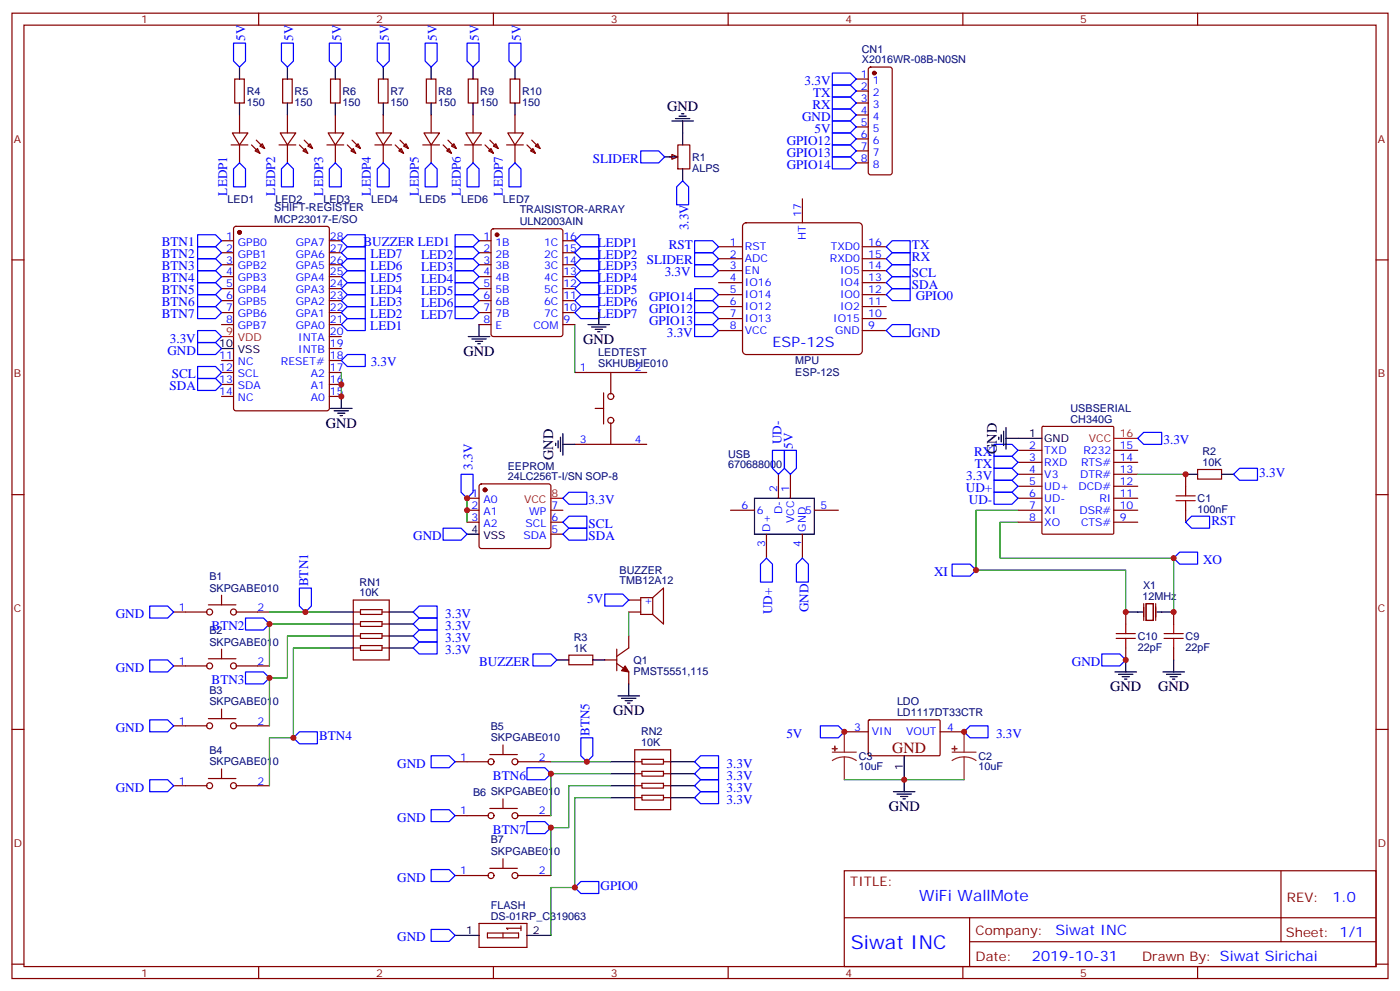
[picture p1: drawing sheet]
<svg xmlns="http://www.w3.org/2000/svg" width="412mm" height="292mm" viewBox="0 0 412 292" stroke-linecap="round" stroke-linejoin="round" font-family="sans-serif">
<g fill="none" stroke="#870000" stroke-width=".35">
<path d="M3.5 3.9h405.4v284.3h-405.4zM7.1 7.4h398.2v277.3h-398.2zM76.2 3.9v3.5M145.3 3.9v3.5M214.5 3.9v3.5M283.6 3.9v3.5M352.8 3.9v3.5M197.2 46.2h1.8M199.7 42.7h3.5v7h-3.5zM236.4 58.6v7M3.5 76.6h3.6M65.3 70.9h3.5"/>
<path d="M65.3 74.4h3.5M65.3 78h3.5M69 66.9l.5-.2h26.8l.7 .4v53.2l-.4 .6-27.1 .1-.7-.5v-53.1zM97 70.9h3.5M97 74.4h3.5M97 78h3.5M141.1 70.9h3.5M141.1 74.4h3.5M141.1 78h3.5M144.9 67.6l.4-.2h19.8l.7 .4v30.6l-.5 .7h-20l-.6-.4-.1-30.6zM165.8 70.9h3.5M165.8 74.4h3.5"/>
<path d="M165.8 78h3.5M211.7 72.7h7M211.7 76.2h7M211.7 79.7h7M219 66l.8-.4h33.1l.9 .4 .2 .7v36.7l-.5 .8-.6 .2h-33.1l-.9-.5-.2-.5v-36.7zM254 72.7h7.1M254 76.2h7.1M254 79.7h7.1M405.3 76.6h3.6M65.3 81.5h3.5M65.3 85h3.5M65.3 88.5h3.5"/>
<path d="M65.3 92.1h3.5M65.3 95.6h3.5M97 81.5h3.5M97 85h3.5M97 88.5h3.5M97 92.1h3.5M97 95.6h3.5M97 99.1h3.5M141.1 81.5h3.5M141.1 85h3.5M141.1 88.5h3.5M141.1 92.1h3.5"/>
<path d="M141.1 95.6h3.5M165.8 81.5h3.5M165.8 85h3.5M165.8 88.5h3.5M165.8 92.1h3.5M165.8 95.6h3.5M211.7 83.3h7M211.7 86.8h7M211.7 90.3h7M211.7 93.8h7M211.7 97.4h7M254 83.3h7.1"/>
<path d="M254 86.8h7.1M254 90.3h7.1M254 93.8h7.1M254 97.4h7.1M65.3 106.2h3.5M65.3 109.7h3.5M65.3 113.2h3.5M65.3 116.8h3.5M97 106.2h3.5M97 109.7h3.5M97 113.2h3.5M97 116.8h3.5"/>
<path d="M97 102.7h3.5M229.3 139.7v7.1M232.8 139.7v7.1M299.9 132.6h7M299.9 136.2h7M299.9 139.7h7M307 125.8l.3-.2h20.4l.3 .2 .1 31.2-.2 .3h-20.6l-.3-.2zM328.1 132.6h7M328.1 136.2h7M328.1 139.7h7M349.2 139.7v3.5M352.8 138.3h7v2.8h-7z"/>
<path d="M3.5 145.7h3.6M137.6 146.8h3.5M137.6 150.3h3.5M137.6 153.8h3.5M141.3 142.7l.5-.2h19.8l.5 .2 .2 .5v17.7l-.3 .5-.4 .2h-19.8l-.5-.3-.2-.4v-17.7zM162.3 150.3h3.5M162.3 153.8h3.5M162.3 157.3h3.5M215.2 150.3h7M225.8 157.3v7.1M236.4 157.3v7.1M239.9 150.3h7"/>
<path d="M299.9 146.8h7M299.9 150.3h7M299.9 153.8h7M299.9 143.2h7M328.1 146.8h7M328.1 150.3h7M328.1 153.8h7M328.1 143.2h7M349.2 150.3v3.5M405.3 145.7h3.6M185.2 176.7h3.5M192.3 176l3.1-2.8v10.6l-3.1-2.8"/>
<path d="M192.3 176v5M192.3 176h-3.6v5h3.6M336.9 177.8v4.9M337.6 177.8h2.1v4.9h-2.1zM340.4 177.8v4.9M178.2 194.4h3.5M181.7 195.4l3.5 2.5v3.5M181.7 191.2v6.4M185.2 180.3h3.5M185.2 187.3v3.6l-3.5 2.4M331.6 180.3v3.5M331.6 190.9v3.5"/>
<path d="M345.7 180.3v3.5M345.7 190.9v3.5M3.5 214.8h3.6M405.3 214.8h3.6M248.7 256.5h156.6v28.2h-156.6zM377.3 256.5v20.9M248.7 270.3h156.5M285.6 277.4h119.6M285.6 270.3v14.1M3.5 284h3.6M76.2 284.7v3.5M145.3 284.7v3.5"/>
<path d="M214.5 284.7v3.5M283.6 284.7v3.5M352.8 284.7v3.5M405.3 284h3.6"/>
</g>
<g fill="#870000" stroke="#870000" stroke-width=".35">
<path d="M184.1 196.1l1.1 1.8-2.1-.3z"/>
<circle cx="70.6" cy="68.4" r=".53"/>
<circle cx="146.4" cy="69.1" r=".53"/>
<circle cx="142.9" cy="144.3" r=".53"/>
</g>
<path d="M65.3 99.1h3.5M328.1 129.1h7M162.3 146.8h3.5" fill="none" stroke="#f00" stroke-width=".35"/>
<path d="M65.3 102.7h3.5M299.9 129.1h7M349.2 139.7h3.6M359.8 139.7h3.6M137.6 157.3h3.5M222.2 146.8h17.7v10.5h-17.7zM331.6 180.3h4.9M340.8 180.3h4.9" fill="none" stroke="#000" stroke-width=".35"/>
<path d="M346.4 147.5h5.7M346.4 146.1h5.7M349.2 143.2v2.9M349.2 147.5v2.8M328.8 188h5.6M328.8 186.6h5.6M331.6 183.8v2.8M331.6 188v2.9M342.9 188h5.6M342.9 186.6h5.6M345.7 183.8v2.8M345.7 188v2.9" fill="none" stroke="#a10000" stroke-width=".35"/>
<path d="M197.9 45.5l1.8 .7-1.8 .7z" fill="#f0f0f0" stroke="#870000" stroke-width=".35"/>
<g fill="none" stroke="#000" stroke-width=".35">
<path d="M70.6 19.8v3.5M84.7 19.8v3.5M98.8 19.8v3.5M112.9 19.8v3.5M127 19.8v3.5M139.3 19.8v3.5M151.7 19.8v3.5M70.6 30.3v3.6M84.7 30.3v3.6M98.8 30.3v3.6M112.9 30.3v3.6M127 30.3v3.6"/>
<path d="M139.3 30.3v3.6M151.7 30.3v3.6M197.9 35.6h6.4M199 34.9h4.2M200 34.2h2.1M200.7 33.5h.7M201.1 35.6v7.1M195.8 46.2h3.5M201.1 49.7v3.6M137.9 99.1h6.4M139 99.8h4.2M141.1 95.6v3.5"/>
<path d="M173.2 95.6h6.4M174.3 96.3h4.2M175.3 97h2.1M176 97.7h.7M176.4 92.1v3.5M100.5 116.8v3.5M140.1 100.5h2.1M140.8 101.2h.7M97.4 120.3h6.3M98.4 121h4.3M99.5 121.7h2.1M100.2 122.4h.7"/>
<path d="M163.7 130.5v.7M164.4 129.8v2.1M165.1 128.8v4.2M165.8 130.9h3.5M165.8 127.7v6.4M294.2 128.8v.7M294.9 128.1v2.1M295.6 127v4.2M296.3 129.1h3.6M296.3 125.9v6.4M97 180.3h7.1M97 183.8h7.1"/>
<path d="M97 187.3h7.1M97 190.9h7.1M114.7 180.3h7M114.7 183.8h7M114.7 187.3h7M114.7 190.9h7M164 194.4h3.6M174.6 194.4h3.6M328.4 197.9h6.4M329.5 198.6h4.2M330.6 199.3h2.1M331.6 194.4v3.5"/>
<path d="M342.5 197.9h6.4M343.6 198.6h4.2M344.7 199.3h2.1M345.7 194.4v3.5M182 205h6.4M183.1 205.7h4.2M184.1 206.4h2.2M184.9 207.1h.7M185.2 201.4v3.6M331.3 200h.7M345.4 200h.7M179.9 224.4h7.1"/>
<path d="M179.9 227.9h7.1M179.9 231.4h7.1M179.9 235h7.1M197.6 224.4h7M197.6 227.9h7M197.6 231.4h7M197.6 235h7M263.2 233.2h6.3M264.2 233.9h4.3M265.3 234.6h2.1M266 235.3h.7M266.3 222.6v10.6"/>
<path d="M134.1 275.5h7M155.2 275.5h7.1"/>
</g>
<g fill="none" stroke="#870000" stroke-width=".35">
<path d="M256 20l.5-.2h5.6l.5 .2 .2 .5v30.3l-.2 .5-.5 .2h-5.6l-.5-.2-.2-.5v-30.3zM68.4 39.2h4.6l-2.4 3.5zM69.1 23.3h2.9v7h-2.9zM70.6 33.9v5.3M82.5 39.2h4.6l-2.4 3.5zM83.3 23.3h2.8v7h-2.8zM84.7 33.9v5.3M96.7 39.2h4.5l-2.4 3.5zM97.4 23.3h2.8v7h-2.8zM98.8 33.9v5.3M110.8 39.2h4.6l-2.5 3.5zM111.5 23.3h2.8v7h-2.8z"/>
<path d="M112.9 33.9v5.3M124.9 39.2h4.6l-2.5 3.5zM125.6 23.3h2.8v7h-2.8zM127 33.9v5.3M137.2 39.2h4.6l-2.5 3.5zM137.9 23.3h2.9v7h-2.9zM139.3 33.9v5.3M149.6 39.2h4.6l-2.5 3.5zM150.3 23.3h2.8v7h-2.8zM151.7 33.9v5.3M252.2 23.3h3.6M252.2 26.8h3.6"/>
<path d="M252.2 30.3h3.6M252.2 33.9h3.6M252.2 37.4h3.6M68.1 42.7h4.9M70.6 42.7v5.3M74.1 42.7l2.5 2.5M75.1 44.5l.7-.8 .8 1.5zM75.5 41.3l2.5 2.4M77.3 42.3l.7 1.4-1.4-.7zM82.2 42.7h4.9M84.7 42.7v5.3M88.2 42.7l2.5 2.5"/>
<path d="M89.3 44.5l.7-.8 .7 1.5zM89.6 41.3l2.5 2.4M90.7 43l.7-.7 .7 1.4zM96.3 42.7h4.9M98.8 42.7v5.3M102.3 42.7l2.5 2.5M103.4 44.5l.7-.8 .7 1.5zM103.7 41.3l2.5 2.4M105.5 42.3l.7 1.4-1.4-.7zM110.4 42.7h5M112.9 42.7v5.3M116.4 42.7l2.5 2.5"/>
<path d="M117.5 44.5l.7-.8 .7 1.5zM117.8 41.3l2.5 2.4M118.9 43l.7-.7 .7 1.4zM124.5 42.7h5M127 42.7v5.3M130.5 42.7l2.5 2.5M131.6 44.5l.7-.8 .7 1.5zM131.9 41.3l2.5 2.4M133.7 42.3l.7 1.4-1.4-.7zM136.9 42.7h4.9M139.3 42.7v5.3M142.9 42.7l2.4 2.5"/>
<path d="M143.9 44.5l.7-.8 .7 1.5zM144.3 41.3l2.5 2.4M146 42.3l.8 1.4-1.5-.7zM149.2 42.7h5M151.7 42.7v5.3M155.2 42.7l2.5 2.5M156.3 44.5l.7-.8 .7 1.5zM156.6 41.3l2.5 2.4M158.4 42.3l.7 1.4-1.4-.7zM252.2 40.9h3.6M252.2 44.5h3.6M252.2 48h3.6"/>
<path d="M169.3 109.7h21.2M177.8 115.7v9.2M179.9 109.7v6.4M169.3 130.9h21.2M175.3 120.3h2.5M179.9 124.5v6.4M61.4 178.2h8.1M65.3 175.3v2.9M104.1 176.7h10.6v17.7h-10.6zM106.2 179.6h6.3v1.4h-6.3zM51.2 180.3h9.8M51.2 196.1h9.8"/>
<path d="M61.4 194h8.1M65.3 191.2v2.8M69.5 180.3h9.9M69.5 196.1h9.9M104.1 180.3h2.1M104.1 190.9h2.1M104.1 187.3h2.1M104.1 183.8h2.1M106.2 183.1h6.3v1.4h-6.3zM106.2 186.6h6.3v1.4h-6.3zM106.2 190.1h6.3v1.5h-6.3zM112.5 180.3h2.2"/>
<path d="M112.5 190.9h2.2M112.5 187.3h2.2M112.5 183.8h2.2M167.6 193h7v2.8h-7zM51.2 213.8h9.8M61.4 211.7h8.1M65.3 208.8v2.9M69.5 213.8h9.9M148.2 219.4v2.9M248.7 215.5h7.1M255.8 212.2l.3-.2 20.7 .1 .1 .3v10l-.3 .2-20.7-.1-.1-.2zM276.9 215.5h7.1"/>
<path d="M51.2 231.4h9.8M61.4 229.3h8.1M65.3 226.5v2.8M69.5 231.4h9.9M134.1 224.4h9.8M144.3 238.1h8.1M144.3 222.3h8.1M148.2 235.3v2.8M152.4 224.4h9.9M187 231.4h2.1M187 224.4h2.1M187 235h2.1"/>
<path d="M187 220.8h10.6v17.7h-10.6zM187 227.9h2.1M189.1 223.7h6.3v1.4h-6.3zM189.1 227.2h6.3v1.4h-6.3zM189.1 230.7h6.3v1.4h-6.3zM189.1 234.2h6.3v1.5h-6.3zM195.4 231.4h2.2M195.4 224.4h2.2M195.4 235h2.2M195.4 227.9h2.2M134.1 257.9h9.8M134.1 240.2h9.8"/>
<path d="M144.3 255.8h8.1M148.2 252.9v2.9M152.4 257.9h9.9M152.4 240.2h9.9M141.1 272h14.1v7h-14.1zM143.6 274.8h9.2v1.4h-9.2zM148.2 274.8v1.4M153.5 273.4h-4.3l.4 .4M153.5 272.7v1.4"/>
<circle cx="179.9" cy="116.8" r=".88"/>
<circle cx="179.9" cy="123.8" r=".88"/>
<circle cx="61.7" cy="196.1" r=".88"/>
<circle cx="61.7" cy="180.3" r=".88"/>
<circle cx="68.8" cy="180.3" r=".88"/>
<circle cx="68.8" cy="196.1" r=".88"/>
<circle cx="61.7" cy="213.8" r=".88"/>
<circle cx="68.8" cy="213.8" r=".88"/>
<circle cx="61.7" cy="231.4" r=".88"/>
<circle cx="68.8" cy="231.4" r=".88"/>
<circle cx="144.6" cy="224.4" r=".88"/>
<circle cx="151.7" cy="224.4" r=".88"/>
<circle cx="144.6" cy="257.9" r=".88"/>
<circle cx="144.6" cy="240.2" r=".88"/>
<circle cx="151.7" cy="257.9" r=".88"/>
<circle cx="151.7" cy="240.2" r=".88"/>
</g>
<g fill="#8c2424" stroke="#8c2424" stroke-width=".35">
<path d="M280.5 220.5h1.4z"/>
<path d="M281.2 219.8v1.4z"/>
<path d="M245.2 220.5h1.4z"/>
<path d="M245.9 219.8v1.4z"/>
</g>
<path d="M248.7 215.5v6M284 215.5v6M245.2 221.5h7M248.7 223l1.9 .2 1.6 .8M248.7 223l-1.8 .2-1.7 .8M248.7 223v6.7M280.5 221.5h7M284 223l1.8 .2 1.7 .8M284 223l-1.9 .2-1.6 .8M284 223v6.7" fill="none" stroke="#8c2424" stroke-width=".35"/>
<circle cx="257.5" cy="21.5" r=".53" fill="#870000" stroke="#870000" stroke-width=".35"/>
<g fill="none" stroke="#00f" stroke-width=".35">
<path d="M68.8 12.7h3.5v5.3l-1.7 1.8-1.8-1.8zM82.9 12.7h3.5v5.3l-1.7 1.8-1.8-1.8zM97 12.7h3.5v5.3l-1.7 1.8-1.8-1.8zM111.1 12.7h3.6v5.3l-1.8 1.8-1.8-1.8zM125.2 12.7h3.6v5.3l-1.8 1.8-1.8-1.8zM137.6 12.7h3.5v5.3l-1.8 1.8-1.7-1.8zM149.9 12.7h3.6v5.3l-1.8 1.8-1.8-1.8zM245.2 21.5h5.3l1.7 1.8-1.7 1.7h-5.3zM245.2 25h5.3l1.7 1.8-1.7 1.8h-5.3zM245.2 28.6h5.3l1.7 1.7-1.7 1.8h-5.3zM245.2 32.1h5.3l1.7 1.8-1.7 1.7h-5.3zM245.2 35.6h5.3l1.7 1.8-1.7 1.8h-5.3z"/>
<path d="M245.2 39.2h5.3l1.7 1.7-1.7 1.8h-5.3zM70.6 48l1.7 1.7v5.3h-3.5v-5.3zM84.7 48l1.7 1.7v5.3h-3.5v-5.3zM98.8 48l1.7 1.7v5.3h-3.5v-5.3zM112.9 48l1.8 1.7v5.3h-3.6v-5.3zM127 48l1.8 1.7v5.3h-3.6v-5.3zM139.3 48l1.8 1.7v5.3h-3.5v-5.3zM151.7 48l1.8 1.7v5.3h-3.6v-5.3zM188.7 44.5h5.3l1.8 1.7-1.8 1.8h-5.3zM201.1 53.3l1.7 1.7v5.3h-3.5v-5.3zM245.2 42.7h5.3l1.7 1.8-1.7 1.7h-5.3zM245.2 46.2h5.3l1.7 1.8-1.7 1.7h-5.3z"/>
<path d="M58.2 69.1h5.3l1.8 1.8-1.8 1.8h-5.3zM58.2 72.7h5.3l1.8 1.7-1.8 1.8h-5.3zM58.2 76.2h5.3l1.8 1.8-1.8 1.7h-5.3zM58.2 79.7h5.3l1.8 1.8-1.8 1.8h-5.3zM102.3 79.7h5.3v3.6h-5.3l-1.8-1.8zM102.3 76.2h5.3v3.5h-5.3l-1.8-1.7zM102.3 72.7h5.3v3.5h-5.3l-1.8-1.8zM102.3 69.1h5.3v3.6h-5.3l-1.8-1.8zM134.1 69.1h5.2l1.8 1.8-1.8 1.8h-5.2zM134.1 72.7h5.2l1.8 1.7-1.8 1.8h-5.2zM134.1 76.2h5.2l1.8 1.8-1.8 1.7h-5.2zM134.1 79.7h5.2l1.8 1.8-1.8 1.8h-5.2z"/>
<path d="M171.1 69.1h5.3v3.6h-5.3l-1.8-1.8zM171.1 72.7h5.3v3.5h-5.3l-1.8-1.8zM171.1 76.2h5.3v3.5h-5.3l-1.8-1.7zM171.1 79.7h5.3v3.6h-5.3l-1.8-1.8zM204.6 70.9h5.3l1.8 1.8-1.8 1.7h-5.3zM204.6 78h5.3l1.8 1.7-1.8 1.8h-5.3zM204.6 74.4h5.3l1.8 1.8-1.8 1.8h-5.3zM261.1 72.7l1.7-1.8h5.3v3.5h-5.3zM262.8 78h5.3v3.5h-5.3l-1.7-1.8zM262.8 74.4h5.3v3.6h-5.3l-1.7-1.8zM58.2 97.4h5.3l1.8 1.7-1.8 1.8h-5.3zM58.2 83.3h5.3l1.8 1.7-1.8 1.8h-5.3z"/>
<path d="M58.2 86.8h5.3l1.8 1.7-1.8 1.8h-5.3zM58.2 90.3h5.3l1.8 1.8-1.8 1.7h-5.3zM102.3 93.8h5.3v3.6h-5.3l-1.8-1.8zM102.3 90.3h5.3v3.5h-5.3l-1.8-1.7zM102.3 86.8h5.3v3.5h-5.3l-1.8-1.8zM102.3 83.3h5.3v3.5h-5.3l-1.8-1.8zM134.1 83.3h5.2l1.8 1.7-1.8 1.8h-5.2zM134.1 86.8h5.2l1.8 1.7-1.8 1.8h-5.2zM134.1 90.3h5.2l1.8 1.8-1.8 1.7h-5.2zM171.1 83.3h5.3v3.5h-5.3l-1.8-1.8zM171.1 86.8h5.3v3.5h-5.3l-1.8-1.8zM171.1 90.3h5.3v3.5h-5.3l-1.8-1.7z"/>
<path d="M204.6 95.6h5.3l1.8 1.8-1.8 1.7h-5.3zM204.6 92.1h5.3l1.8 1.7-1.8 1.8h-5.3zM204.6 88.5h5.3l1.8 1.8-1.8 1.8h-5.3zM204.6 85h5.3l1.8 1.8-1.8 1.7h-5.3zM262.8 81.5h5.3v3.5h-5.3l-1.7-1.7zM262.8 95.6h5.3v3.5h-5.3l-1.7-1.7zM262.8 85h5.3v3.5h-5.3l-1.7-1.7zM58.2 108h5.3l1.8 1.7-1.8 1.8h-5.3zM58.2 111.5h5.3l1.8 1.7-1.8 1.8h-5.3zM58.2 100.9h5.3l1.8 1.8-1.8 1.7h-5.3zM102.3 104.4h5.3v3.6h-5.3l-1.8-1.8zM135.8 139.7h3.5v5.3l-1.7 1.8-1.8-1.8z"/>
<path d="M227.5 132.6h3.6v5.3l-1.8 1.8-1.8-1.8zM231.1 132.6h3.5v5.3l-1.8 1.8-1.7-1.8zM292.8 137.9h5.3l1.8 1.8-1.8 1.8h-5.3zM292.8 130.9h5.3l1.8 1.7-1.8 1.8h-5.3zM292.8 134.4h5.3l1.8 1.8-1.8 1.7h-5.3zM335.1 129.1l1.8-1.7h5.3v3.5h-5.3zM363.4 139.7l1.7-1.8h5.3v3.6h-5.3zM130.5 155.6h5.3l1.8 1.7-1.8 1.8h-5.3zM167.6 155.6h5.3v3.5h-5.3l-1.8-1.8zM167.6 152h5.3v3.6h-5.3l-1.8-1.8zM167.6 145h5.3v3.5h-5.3l-1.8-1.7zM292.8 145h5.3l1.8 1.8-1.8 1.7h-5.3z"/>
<path d="M292.8 141.5h5.3l1.8 1.7-1.8 1.8h-5.3zM349.2 153.8l1.8-1.8h5.3v3.6h-5.3zM44.1 178.5h5.3l1.8 1.8-1.8 1.7h-5.3zM88.2 173.2h3.5v5.3l-1.7 1.8-1.8-1.8zM123.5 178.5h5.3v3.5h-5.3l-1.8-1.7zM178.2 175h5.2l1.8 1.7-1.8 1.8h-5.2zM224 166.2l1.8-1.8 1.7 1.8v5.3h-3.5zM236.4 164.4l1.7 1.8v5.3h-3.5v-5.3zM280.5 166.2h5.3l1.7 1.7-1.7 1.8h-5.3zM345.7 164.4l1.8-1.8h5.3v3.6h-5.3zM44.1 194.4h5.3l1.8 1.7-1.8 1.8h-5.3zM72.3 182h5.3l1.8 1.8-1.8 1.8h-5.3z"/>
<path d="M72.3 197.9h5.3l1.8 1.8-1.8 1.7h-5.3zM123.5 182h5.3v3.6h-5.3l-1.8-1.8zM123.5 185.6h5.3v3.5h-5.3l-1.8-1.8zM123.5 189.1h5.3v3.5h-5.3l-1.8-1.7zM157 192.6h5.3l1.7 1.8-1.7 1.7h-5.3zM324.6 192.6h5.2l1.8 1.8-1.8 1.7h-5.2zM44.1 212h5.3l1.8 1.8-1.8 1.7h-5.3zM86.4 217.3l1.8-1.8h5.3v3.6h-5.3zM171.1 217.3h3.5v5.3l-1.7 1.8-1.8-1.8zM241.7 213.8h5.2l1.8 1.7-1.8 1.8h-5.2zM285.8 213.8h5.2v3.5h-5.2l-1.8-1.8zM44.1 229.7h5.3l1.8 1.7-1.8 1.8h-5.3z"/>
<path d="M127 238.5h5.3l1.8 1.7-1.8 1.8h-5.3zM127 222.6h5.3l1.8 1.8-1.8 1.7h-5.3zM155.2 226.1h5.3l1.8 1.8-1.8 1.8h-5.3zM204.6 224.4l1.8-1.8h5.3v3.5h-5.3zM206.4 233.2h5.3v3.5h-5.3l-1.8-1.7zM206.4 229.7h5.3v3.5h-5.3l-1.8-1.8zM206.4 226.1h5.3v3.6h-5.3l-1.8-1.8zM127 256.1h5.3l1.8 1.8-1.8 1.7h-5.3zM155.2 242h5.3l1.8 1.8-1.8 1.7h-5.3zM171.1 259.6h5.3v3.6h-5.3l-1.8-1.8zM127 273.8h5.3l1.8 1.7-1.8 1.8h-5.3z"/>
</g>
<g fill="none" stroke="#008700" stroke-width=".35">
<path d="M169.3 95.6v14.1M100.5 109.7v7.1M335.1 139.7h14.1M137.6 146.8v7M299.9 153.8h-5.3v10.6h51.1v15.9M299.9 150.3h-12.4v17.6h44.1v12.4M79.4 180.3h17.6M97 183.8h-17.6v12.3M97 187.3h-12.3v12.4h-5.3v14.1M97 190.9h-10.6v26.4h-7v14.1M185.2 180.3v7M162.3 224.4h17.6"/>
<path d="M179.9 235h-10.6v26.4h-7v14.1M179.9 231.4h-12.3v12.4h-5.3v14.1M179.9 227.9h-17.6v12.3M248.7 229.7h35.3"/>
</g>
<g fill="#c00">
<circle cx="137.6" cy="146.8" r=".88"/>
<circle cx="248.7" cy="215.5" r=".88"/>
<circle cx="284" cy="215.5" r=".88"/>
<circle cx="79.4" cy="199.7" r=".88"/>
<circle cx="90" cy="180.3" r=".88"/>
<circle cx="331.6" cy="194.4" r=".88"/>
<circle cx="349.3" cy="139.7" r=".88"/>
<circle cx="345.7" cy="164.4" r=".88"/>
<circle cx="331.6" cy="180.3" r=".88"/>
<circle cx="345.7" cy="180.3" r=".88"/>
<circle cx="287.5" cy="167.9" r=".88"/>
<circle cx="100.5" cy="113.2" r=".88"/>
<circle cx="100.5" cy="116.8" r=".88"/>
<circle cx="79.4" cy="183.8" r=".88"/>
<circle cx="86.4" cy="217.3" r=".88"/>
<circle cx="162.3" cy="227.9" r=".88"/>
<circle cx="172.9" cy="224.4" r=".88"/>
<circle cx="162.3" cy="243.8" r=".88"/>
<circle cx="266.3" cy="229.7" r=".88"/>
<circle cx="169.3" cy="261.4" r=".88"/>
<circle cx="137.6" cy="150.3" r=".88"/>
</g>
<text font-size="5.6" fill="#00f" x="250.6" y="279.5">Siwat INC</text>
<text font-size="4.6" fill="#800" x="262.8" y="221.9">GND</text>
<text font-size="4.6" fill="#00f" x="270.8" y="265.5">WiFi WallMote</text>
<g font-size="4.2">
<text x="196.5" y="32.7">GND</text>
<text x="171.8" y="101.2">GND</text>
<text x="136.5" y="104.8">GND</text>
<text x="96" y="125.9">GND</text>
<text x="162.9" y="135.5" transform="rotate(-90 162.9 135.5)">GND</text>
<text x="293.6" y="133.7" transform="rotate(-90 293.6 133.7)">GND</text>
<text x="327" y="203.5">GND</text>
<text x="341.1" y="203.5">GND</text>
<text x="180.6" y="210.6">GND</text>
<text x="261.8" y="238.8">GND</text>
</g>
<text font-size="4.2" fill="#00c" x="227.5" y="102.3">ESP-12S</text>
<g font-size="4.2" fill="#00f">
<text x="392.5" y="265.7">1.0</text>
<text x="310.9" y="275.3">Siwat INC</text>
<text x="304" y="283.1">2019-10-31</text>
</g>
<g font-size="3.9" fill="#00f">
<text x="72.2" y="12.1" transform="rotate(-90 72.2 12.1)">5V</text>
<text x="86.3" y="12.1" transform="rotate(-90 86.3 12.1)">5V</text>
<text x="100.5" y="12.1" transform="rotate(-90 100.5 12.1)">5V</text>
<text x="114.6" y="12.1" transform="rotate(-90 114.6 12.1)">5V</text>
<text x="128.7" y="12.1" transform="rotate(-90 128.7 12.1)">5V</text>
<text x="141" y="12.1" transform="rotate(-90 141 12.1)">5V</text>
<text x="153.4" y="12.1" transform="rotate(-90 153.4 12.1)">5V</text>
<text x="237" y="25">3.3V</text>
<text x="239.5" y="28.6">TX</text>
<text x="236.3" y="35.6">GND</text>
<text x="239.3" y="32.1">RX</text>
<text x="239.9" y="39.2">5V</text>
<text x="174.6" y="47.9">SLIDER</text>
<text x="231.8" y="42.7">GPIO12</text>
<text x="231.8" y="46.2">GPIO13</text>
<text x="231.8" y="49.7">GPIO14</text>
<text x="66.9" y="57.6" transform="rotate(-90 66.9 57.6)">LEDP1</text>
<text x="81.1" y="57.6" transform="rotate(-90 81.1 57.6)">LEDP2</text>
<text x="95.2" y="57.6" transform="rotate(-90 95.2 57.6)">LEDP3</text>
<text x="109.3" y="57.6" transform="rotate(-90 109.3 57.6)">LEDP4</text>
<text x="123.4" y="57.6" transform="rotate(-90 123.4 57.6)">LEDP5</text>
<text x="135.7" y="57.6" transform="rotate(-90 135.7 57.6)">LEDP6</text>
<text x="148.1" y="57.6" transform="rotate(-90 148.1 57.6)">LEDP7</text>
<text x="202.8" y="67.8" transform="rotate(-90 202.8 67.8)">3.3V</text>
<text x="47.6" y="72.5">BTN1</text>
<text x="47.6" y="76">BTN2</text>
<text x="107" y="72.3">BUZZER LED1</text>
<text x="109.1" y="76">LED7</text>
<text x="124.1" y="76.2">LED2</text>
<text x="176.1" y="72.6">LEDP1</text>
<text x="176.1" y="76.1">LEDP2</text>
<text x="190.5" y="77.9">SLIDER</text>
<text x="197" y="73.4">RST</text>
<text x="268.6" y="73.4">TX</text>
<text x="268.6" y="77">RX</text>
<text x="47.6" y="79.5">BTN3</text>
<text x="47.6" y="83.1">BTN4</text>
<text x="109.1" y="83.1">LED5</text>
<text x="109.1" y="79.5">LED6</text>
<text x="124.1" y="79.7">LED3</text>
<text x="124.1" y="83.3">LED4</text>
<text x="176.1" y="79.7">LEDP3</text>
<text x="176.1" y="83.2">LEDP4</text>
<text x="195.8" y="81.4">3.3V</text>
<text x="268.6" y="81.5">SCL</text>
<text x="47.6" y="86.6">BTN5</text>
<text x="109.1" y="86.6">LED4</text>
<text x="124.1" y="86.8">LED5</text>
<text x="176.1" y="86.7">LEDP5</text>
<text x="191.2" y="88.5">GPIO14</text>
<text x="268.6" y="85">SDA</text>
<text x="269.8" y="88.4">GPIO0</text>
<text x="47.6" y="90.1">BTN6</text>
<text x="47.6" y="93.7">BTN7</text>
<text x="109.1" y="93.7">LED2</text>
<text x="109.1" y="90.1">LED3</text>
<text x="124.1" y="90.3">LED6</text>
<text x="124.1" y="93.8">LED7</text>
<text x="176.1" y="90.3">LEDP6</text>
<text x="176.1" y="93.8">LEDP7</text>
<text x="191.2" y="95.6">GPIO13</text>
<text x="191.2" y="92.1">GPIO12</text>
<text x="50" y="100.9">3.3V</text>
<text x="109.1" y="97.2">LED1</text>
<text x="196.4" y="99.1">3.3V</text>
<text x="268.6" y="99.1">GND</text>
<text x="49.3" y="104.4">GND</text>
<text x="109.2" y="107.8">3.3V</text>
<text x="50.6" y="111.5">SCL</text>
<text x="50" y="115">SDA</text>
<text x="230.2" y="130.9" transform="rotate(-90 230.2 130.9)">UD-</text>
<text x="342.7" y="130.9">3.3V</text>
<text x="233.6" y="132.1" transform="rotate(-90 233.6 132.1)">5V</text>
<text x="286.9" y="134.4">RX</text>
<text x="287.1" y="137.9">TX</text>
<text x="139.2" y="138.4" transform="rotate(-90 139.2 138.4)">3.3V</text>
<text x="284.6" y="141.5">3.3V</text>
<text x="370.9" y="140.5">3.3V</text>
<text x="173.4" y="148.5">3.3V</text>
<text x="284.5" y="145">UD+</text>
<text x="285.4" y="148.5">UD-</text>
<text x="173.4" y="155.6">SCL</text>
<text x="356.8" y="154.6">RST</text>
<text x="121.7" y="159">GND</text>
<text x="173.4" y="159.1">SDA</text>
<text x="354.4" y="166">XO</text>
<text x="90.7" y="172.7" transform="rotate(-90 90.7 172.7)">BTN1</text>
<text x="275.2" y="169.5">XI</text>
<text x="173" y="177.5">5V</text>
<text x="34.1" y="182">GND</text>
<text x="62.3" y="185.6">BTN2</text>
<text x="131.1" y="182">3.3V</text>
<text x="131.1" y="185.6">3.3V</text>
<text x="227.4" y="180.9" transform="rotate(-90 227.4 180.9)">UD+</text>
<text x="238.1" y="180.3" transform="rotate(-90 238.1 180.3)">GND</text>
<text x="131.1" y="189.1">3.3V</text>
<text x="34.1" y="197.9">GND</text>
<text x="131.1" y="192.6">3.3V</text>
<text x="141.1" y="196">BUZZER</text>
<text x="315.7" y="196.1">GND</text>
<text x="62.3" y="201.4">BTN3</text>
<text x="34.1" y="215.6">GND</text>
<text x="94" y="218.1">BTN4</text>
<text x="173.6" y="216.8" transform="rotate(-90 173.6 216.8)">BTN5</text>
<text x="231.7" y="217.3">5V</text>
<text x="293.4" y="217.3">3.3V</text>
<text x="117" y="226.1">GND</text>
<text x="214" y="226.1">3.3V</text>
<text x="34.1" y="233.2">GND</text>
<text x="145.2" y="229.7">BTN6</text>
<text x="214" y="233.2">3.3V</text>
<text x="214" y="229.7">3.3V</text>
<text x="214" y="236.7">3.3V</text>
<text x="117" y="242">GND</text>
<text x="145.2" y="245.5">BTN7</text>
<text x="117" y="259.7">GND</text>
<text x="176.9" y="262.2">GPIO0</text>
<text x="117" y="277.3">GND</text>
</g>
<g font-size="3.9" fill="#800">
<text x="250.5" y="261.1">TITLE:</text>
<text x="379.1" y="265.7">REV:</text>
<text x="287.4" y="275.3">Company:</text>
<text x="378.7" y="275.9">Sheet: 1/1</text>
<text x="287.4" y="282.9">Date:</text>
<text x="336.4" y="283">Drawn By: Siwat Sirichai</text>
</g>
<g font-size="3.2" fill="#800">
<text x="41.6" y="6.9">1</text>
<text x="110.8" y="6.9">2</text>
<text x="179.9" y="6.9">3</text>
<text x="249.1" y="6.9">4</text>
<text x="318.2" y="6.9">5</text>
<text x="4.1" y="42">A</text>
<text x="405.9" y="42">A</text>
<text x="4.1" y="111.1">B</text>
<text x="405.9" y="111.1">B</text>
<text x="4.1" y="180.3">C</text>
<text x="405.9" y="180.3">C</text>
<text x="4.1" y="249.4">D</text>
<text x="405.9" y="249.4">D</text>
<text x="41.6" y="287.7">1</text>
<text x="110.8" y="287.7">2</text>
<text x="179.9" y="287.7">3</text>
<text x="249.1" y="287.7">4</text>
<text x="318.2" y="287.7">5</text>
</g>
<g font-size="3.2" fill="#000080">
<text x="253.9" y="15.5">CN1</text>
<text x="253.9" y="18.7">X2016WR-08B-N0SN</text>
<text x="72.7" y="28">R4</text>
<text x="86.8" y="28">R5</text>
<text x="100.9" y="28">R6</text>
<text x="115" y="28">R7</text>
<text x="129.1" y="28">R8</text>
<text x="141.5" y="28">R9</text>
<text x="153.8" y="28">R10</text>
<text x="72.7" y="31.1">150</text>
<text x="86.8" y="31.1">150</text>
<text x="100.9" y="31.1">150</text>
<text x="115" y="31.1">150</text>
<text x="129.1" y="31.1">150</text>
<text x="141.5" y="31.1">150</text>
<text x="153.8" y="31.1">150</text>
<text x="203.9" y="47.4">R1</text>
<text x="203.9" y="50.6">ALPS</text>
<text x="67" y="59.8">LED1</text>
<text x="81.1" y="59.8">LED2</text>
<text x="95.2" y="59.8">LED3</text>
<text x="109.4" y="59.8">LED4</text>
<text x="123.5" y="59.8">LED5</text>
<text x="135.8" y="59.8">LED6</text>
<text x="148.2" y="59.8">LED7</text>
<text x="80.8" y="65.6">MCP23017-E/SO</text>
<text x="80.8" y="62.2">SHIFT-REGISTER</text>
<text x="153.1" y="62.9">TRAISISTOR-ARRAY</text>
<text x="153.1" y="66.3">ULN2003AIN</text>
<text x="176.2" y="108">SKHUBHE010</text>
<text x="176.2" y="104.8">LEDTEST</text>
<text x="234.3" y="107.2">MPU</text>
<text x="234.3" y="110.6">ESP-12S</text>
<text x="315.3" y="124.5">CH340G</text>
<text x="315.3" y="121.4">USBSERIAL</text>
<text x="214.5" y="137.9">670688000</text>
<text x="214.5" y="134.8">USB</text>
<text x="354.2" y="137.2">10K</text>
<text x="354.2" y="134">R2</text>
<text x="149.6" y="141.5">24LC256T-I/SN SOP-8</text>
<text x="149.6" y="138.3">EEPROM</text>
<text x="352.8" y="148">C1</text>
<text x="352.8" y="151.2">100nF</text>
<text x="61.7" y="170.8">B1</text>
<text x="105.9" y="172.5">RN1</text>
<text x="182.5" y="172.2">TMB12A12</text>
<text x="182.5" y="168.9">BUZZER</text>
<text x="336.7" y="173.6">X1</text>
<text x="61.7" y="174.3">SKPGABE010</text>
<text x="105.9" y="175.7">10K</text>
<text x="336.6" y="176.7">12MHz</text>
<text x="61.7" y="190.1">SKPGABE010</text>
<text x="61.7" y="186.7">B2</text>
<text x="169" y="191.9">1K</text>
<text x="169" y="188.7">R3</text>
<text x="335.1" y="191.6">22pF</text>
<text x="335.1" y="188.5">C10</text>
<text x="349.2" y="191.6">22pF</text>
<text x="349.2" y="188.5">C9</text>
<text x="186.6" y="195.6">Q1</text>
<text x="186.6" y="198.8">PMST5551,115</text>
<text x="61.7" y="207.8">SKPGABE010</text>
<text x="61.7" y="204.3">B3</text>
<text x="264.2" y="207.8">LDO</text>
<text x="144.6" y="214.9">B5</text>
<text x="264.2" y="211">LD1117DT33CTR</text>
<text x="61.7" y="222">B4</text>
<text x="144.6" y="218.4">SKPGABE010</text>
<text x="188.8" y="219.8">10K</text>
<text x="188.8" y="216.6">RN2</text>
<text x="61.7" y="225.4">SKPGABE010</text>
<text x="252.9" y="226.9">10uF</text>
<text x="252.9" y="223.7">C3</text>
<text x="288.2" y="226.9">10uF</text>
<text x="288.2" y="223.7">C2</text>
<text x="139.3" y="234.4">B6 SKPGABE010</text>
<text x="144.6" y="251.9">SKPGABE010</text>
<text x="144.6" y="248.4">B7</text>
<text x="144.6" y="267.8">FLASH</text>
<text x="144.6" y="270.9">DS-01RP_C319063</text>
</g>
<g font-size="3.2" fill="#00f">
<text x="253.6" y="22.9">1</text>
<text x="253.6" y="26.5">2</text>
<text x="253.6" y="30">3</text>
<text x="257.1" y="24.7">1</text>
<text x="257.1" y="28.2">2</text>
<text x="253.6" y="33.5">4</text>
<text x="257.1" y="31.8">3</text>
<text x="257.1" y="35.3">4</text>
<text x="253.6" y="37">5</text>
<text x="253.6" y="40.6">6</text>
<text x="257.1" y="38.8">5</text>
<text x="253.6" y="44.1">7</text>
<text x="253.6" y="47.6">8</text>
<text x="257.1" y="42.3">6</text>
<text x="257.1" y="45.9">7</text>
<text x="257.1" y="49.4">8</text>
<text x="236" y="63.9" transform="rotate(-90 236 63.9)">17</text>
<text x="66.6" y="70.6">1</text>
<text x="97.2" y="70.6">28</text>
<text x="142.4" y="70.6">1</text>
<text x="166" y="70.6">16</text>
<text x="237.4" y="70.7" transform="rotate(-90 237.4 70.7)">HT</text>
<text x="66.6" y="74.1">2</text>
<text x="66.6" y="77.6">3</text>
<text x="70.1" y="72.3">GPB0</text>
<text x="70.1" y="75.8">GPB1</text>
<text x="87.2" y="75.8">GPA6</text>
<text x="87.2" y="72.3">GPA7</text>
<text x="97.2" y="77.6">26</text>
<text x="97.2" y="74.1">27</text>
<text x="142.4" y="74.1">2</text>
<text x="142.4" y="77.6">3</text>
<text x="145.9" y="72.3">1B</text>
<text x="145.9" y="75.8">2B</text>
<text x="160.3" y="75.8">2C</text>
<text x="160.3" y="72.3">1C</text>
<text x="166" y="77.6">14</text>
<text x="166" y="74.1">15</text>
<text x="214.9" y="72.3">1</text>
<text x="214.9" y="75.8">2</text>
<text x="219.4" y="73.7">RST</text>
<text x="219.4" y="77.3">ADC</text>
<text x="244.5" y="77.3">RXD0</text>
<text x="244.7" y="73.7">TXD0</text>
<text x="255.8" y="75.8">15</text>
<text x="255.8" y="72.3">16</text>
<text x="66.6" y="81.1">4</text>
<text x="70.1" y="79.4">GPB2</text>
<text x="70.1" y="82.9">GPB3</text>
<text x="87.2" y="82.9">GPA4</text>
<text x="87.2" y="79.4">GPA5</text>
<text x="97.2" y="81.1">25</text>
<text x="142.4" y="81.1">4</text>
<text x="145.9" y="79.4">3B</text>
<text x="145.9" y="82.9">4B</text>
<text x="160.3" y="82.9">4C</text>
<text x="160.3" y="79.4">3C</text>
<text x="166" y="81.1">13</text>
<text x="214.9" y="79.4">3</text>
<text x="214.9" y="82.9">4</text>
<text x="219.4" y="80.8">EN</text>
<text x="247.4" y="80.8">IO5</text>
<text x="255.8" y="82.9">13</text>
<text x="255.8" y="79.4">14</text>
<text x="66.6" y="84.7">5</text>
<text x="66.6" y="88.2">6</text>
<text x="70.1" y="86.4">GPB4</text>
<text x="70.1" y="90">GPB5</text>
<text x="87.2" y="90">GPA2</text>
<text x="87.2" y="86.4">GPA3</text>
<text x="97.2" y="88.2">23</text>
<text x="97.2" y="84.7">24</text>
<text x="142.4" y="84.7">5</text>
<text x="142.4" y="88.2">6</text>
<text x="145.9" y="86.4">5B</text>
<text x="145.9" y="90">6B</text>
<text x="160.3" y="90">6C</text>
<text x="160.3" y="86.4">5C</text>
<text x="166" y="88.2">11</text>
<text x="166" y="84.7">12</text>
<text x="214.9" y="86.4">5</text>
<text x="214.9" y="90">6</text>
<text x="219.4" y="84.3">IO16</text>
<text x="219.4" y="87.8">IO14</text>
<text x="247.4" y="87.8">IO0</text>
<text x="247.4" y="84.3">IO4</text>
<text x="255.8" y="90">11</text>
<text x="255.8" y="86.4">12</text>
<text x="66.6" y="91.7">7</text>
<text x="66.6" y="95.3">8</text>
<text x="70.1" y="93.5">GPB6</text>
<text x="87.2" y="93.5">GPA1</text>
<text x="97.2" y="95.3">21</text>
<text x="97.2" y="91.7">22</text>
<text x="142.4" y="91.7">7</text>
<text x="142.4" y="95.3">8</text>
<text x="145.9" y="93.5">7B</text>
<text x="160.3" y="93.5">7C</text>
<text x="166" y="95.3">9</text>
<text x="166" y="91.7">10</text>
<text x="214.9" y="93.5">7</text>
<text x="219.4" y="91.4">IO12</text>
<text x="219.4" y="94.9">IO13</text>
<text x="245.4" y="94.9">IO15</text>
<text x="247.4" y="91.4">IO2</text>
<text x="255.8" y="93.5">10</text>
<text x="70.1" y="97">GPB7</text>
<text x="87.2" y="97">GPA0</text>
<text x="87.9" y="100.5">INTA</text>
<text x="97.2" y="98.8">20</text>
<text x="145.9" y="97">E</text>
<text x="157.1" y="97">COM</text>
<text x="214.9" y="97">8</text>
<text x="219.4" y="98.4">VCC</text>
<text x="246" y="98.4">GND</text>
<text x="255.8" y="97">9</text>
<text x="64.6" y="105.8">11</text>
<text x="70.1" y="107.6">NC</text>
<text x="82.8" y="107.6">RESET#</text>
<text x="87.9" y="104.1">INTB</text>
<text x="97.2" y="105.8">18</text>
<text x="97.2" y="102.3">19</text>
<text x="64.6" y="109.4">12</text>
<text x="64.6" y="112.9">13</text>
<text x="70.1" y="111.1">SCL</text>
<text x="91.5" y="111.1">A2</text>
<text x="97.2" y="112.9">16</text>
<text x="97.2" y="109.4">17</text>
<text x="170.8" y="109.4">1</text>
<text x="187" y="109.4">2</text>
<text x="64.6" y="116.4">14</text>
<text x="70.1" y="114.7">SDA</text>
<text x="70.1" y="118.2">NC</text>
<text x="91.5" y="118.2">A0</text>
<text x="91.5" y="114.7">A1</text>
<text x="97.2" y="116.4">15</text>
<text x="170.8" y="130.5">3</text>
<text x="187" y="130.5">4</text>
<text x="303.1" y="132.3">2</text>
<text x="303.1" y="135.8">3</text>
<text x="307.6" y="133.7">TXD</text>
<text x="307.6" y="137.2">RXD</text>
<text x="318.4" y="137.2">RTS#</text>
<text x="319.1" y="133.7">R232</text>
<text x="329.8" y="135.8">14</text>
<text x="329.8" y="132.3">15</text>
<text x="303.1" y="139.3">4</text>
<text x="303.1" y="142.9">5</text>
<text x="307.6" y="140.8">V3</text>
<text x="318.2" y="140.8">DTR#</text>
<text x="329.8" y="142.9">12</text>
<text x="329.8" y="139.3">13</text>
<text x="138.9" y="146.4">1</text>
<text x="138.9" y="149.9">2</text>
<text x="142.4" y="148.2">A0</text>
<text x="162.5" y="149.9">7</text>
<text x="218.5" y="149.9">6</text>
<text x="229" y="145" transform="rotate(-90 229 145)">2</text>
<text x="232.5" y="145" transform="rotate(-90 232.5 145)">1</text>
<text x="241.7" y="149.9">5</text>
<text x="303.1" y="146.4">6</text>
<text x="303.1" y="149.9">7</text>
<text x="307.6" y="144.3">UD+</text>
<text x="307.6" y="147.8">UD-</text>
<text x="317.7" y="144.3">DCD#</text>
<text x="323.8" y="147.8">RI</text>
<text x="329.8" y="149.9">10</text>
<text x="329.8" y="146.4">11</text>
<text x="138.9" y="153.5">3</text>
<text x="142.4" y="151.7">A1</text>
<text x="142.4" y="155.2">A2</text>
<text x="154.8" y="155.2">SCL</text>
<text x="155.9" y="151.7">WP</text>
<text x="162.5" y="153.5">6</text>
<text x="223" y="151.3">6</text>
<text x="230.4" y="151.3" transform="rotate(-90 230.4 151.3)">D-</text>
<text x="233.9" y="154.1" transform="rotate(-90 233.9 154.1)">VCC</text>
<text x="237.2" y="151.3">5</text>
<text x="303.1" y="153.5">8</text>
<text x="307.6" y="151.3">XI</text>
<text x="307.6" y="154.9">XO</text>
<text x="318" y="151.3">DSR#</text>
<text x="318.4" y="154.9">CTS#</text>
<text x="329.8" y="153.5">9</text>
<text x="154.2" y="158.8">SDA</text>
<text x="162.5" y="157">5</text>
<text x="225.4" y="161.1" transform="rotate(-90 225.4 161.1)">3</text>
<text x="226.8" y="156.6" transform="rotate(-90 226.8 156.6)">D+</text>
<text x="236" y="161.1" transform="rotate(-90 236 161.1)">4</text>
<text x="237.4" y="156.6" transform="rotate(-90 237.4 156.6)">GND</text>
<text x="52.7" y="179.9">1</text>
<text x="75.8" y="179.9">2</text>
<text x="189.8" y="177.8">+</text>
<text x="52.7" y="195.8">1</text>
<text x="75.8" y="195.8">2</text>
<text x="52.7" y="213.4">1</text>
<text x="75.8" y="213.4">2</text>
<text x="251.6" y="215.2">3</text>
<text x="279" y="215.2">4</text>
<text x="256.8" y="216.6">VIN</text>
<text x="266.9" y="216.6">VOUT</text>
<text x="135.6" y="224">1</text>
<text x="158.7" y="224">2</text>
<text x="52.7" y="231.1">1</text>
<text x="75.8" y="231.1">2</text>
<text x="135.6" y="239.9">1</text>
<text x="158.7" y="239.9">2</text>
<text x="135.6" y="257.5">1</text>
<text x="158.7" y="257.5">2</text>
</g>
<g font-size="3.2" fill="#f00">
<text x="66.6" y="98.8">9</text>
<text x="70.1" y="100.5">VDD</text>
<text x="320.8" y="130.2">VCC</text>
<text x="329.8" y="128.8">16</text>
<text x="154.4" y="148.2">VCC</text>
<text x="162.5" y="146.4">8</text>
</g>
<g font-size="3.2">
<text x="64.6" y="102.3">10</text>
<text x="70.1" y="104.1">VSS</text>
<text x="303.1" y="128.8">1</text>
<text x="307.6" y="130.2">GND</text>
<text x="138.9" y="157">4</text>
<text x="142.4" y="158.8">VSS</text>
<text x="266" y="226.7" transform="rotate(-90 266 226.7)">1</text>
<text x="137.3" y="275.2">1</text>
<text x="157" y="275.2">2</text>
</g>
</svg>
